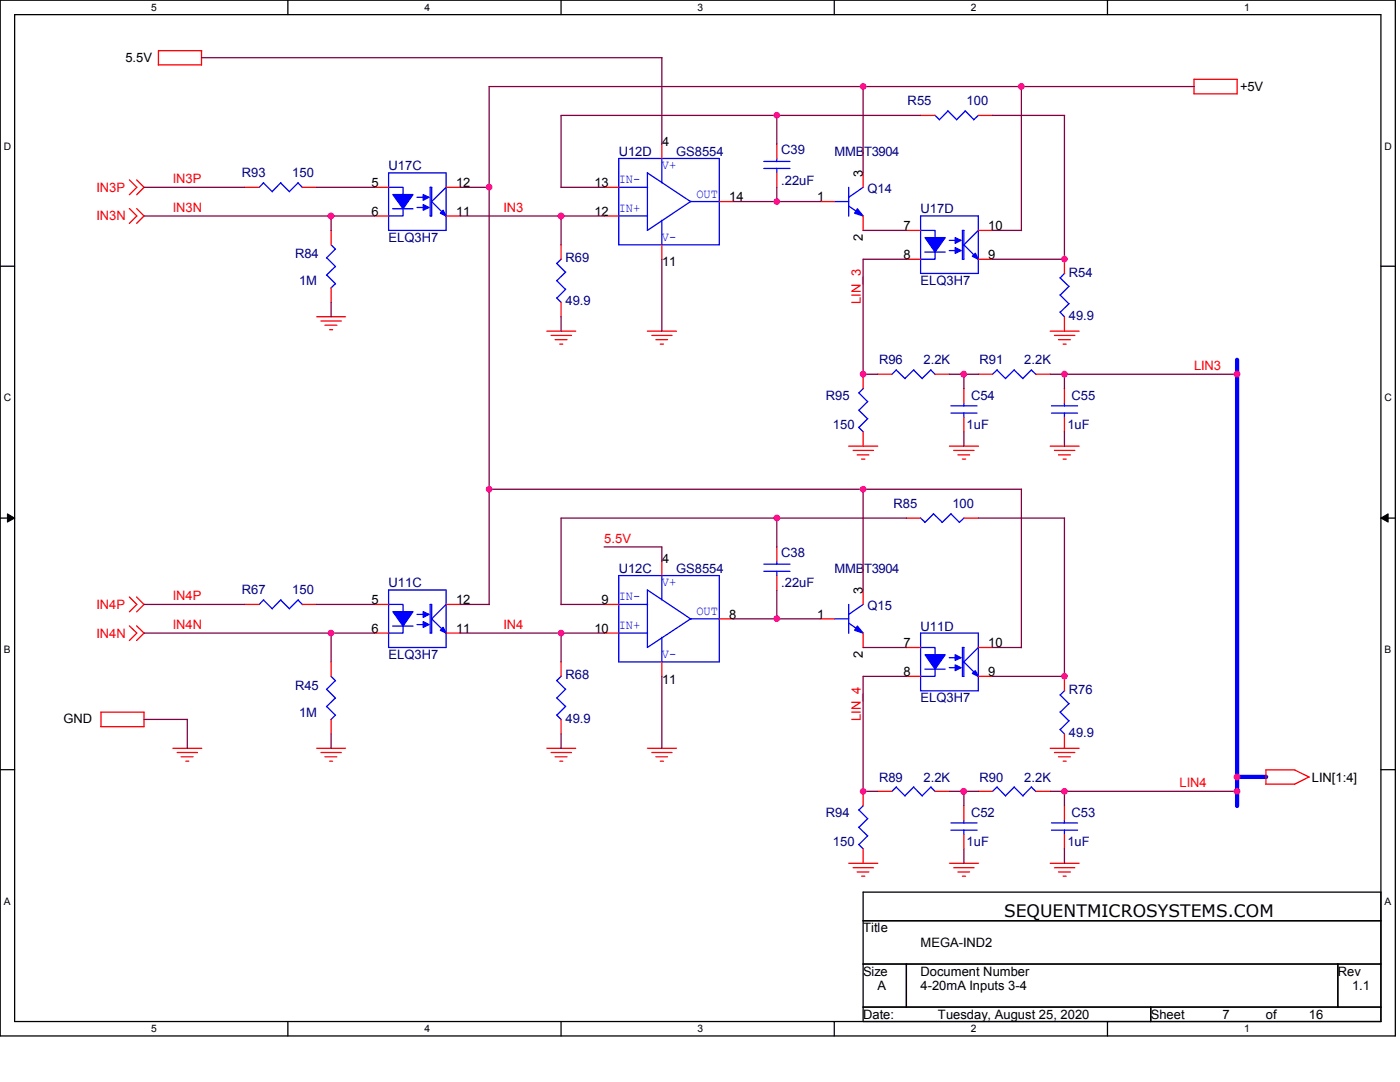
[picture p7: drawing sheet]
<svg xmlns="http://www.w3.org/2000/svg" width="279mm" height="216mm" viewBox="0 0 279 216" stroke-linecap="round" stroke-linejoin="round" font-family="sans-serif">
<path d="M0 0h278.5v206.7h-278.5zM2.9 2.9h272.7v200.9h-272.7z" fill="none" stroke="#000" stroke-width=".25"/>
<g fill="#fff">
<path d="M30.2 .3h1.1v2.3h-1.1z"/>
<path d="M30.2 204.1h1.1v2.3h-1.1z"/>
</g>
<path d="M57.4 0v2.9M57.4 203.8v2.9" fill="none" stroke="#000" stroke-width=".25"/>
<g fill="#fff">
<path d="M84.7 .3h1.1v2.3h-1.1z"/>
<path d="M84.7 204.1h1.1v2.3h-1.1z"/>
</g>
<path d="M112 0v2.9M112 203.8v2.9" fill="none" stroke="#000" stroke-width=".25"/>
<g fill="#fff">
<path d="M139.2 .3h1.1v2.3h-1.1z"/>
<path d="M139.2 204.1h1.1v2.3h-1.1z"/>
</g>
<path d="M166.5 0v2.9M166.5 203.8v2.9" fill="none" stroke="#000" stroke-width=".25"/>
<g fill="#fff">
<path d="M193.8 .3h1.1v2.3h-1.1z"/>
<path d="M193.8 204.1h1.1v2.3h-1.1z"/>
</g>
<path d="M221 0v2.9M221 203.8v2.9" fill="none" stroke="#000" stroke-width=".25"/>
<g fill="#fff">
<path d="M248.3 .3h1.1v2.3h-1.1z"/>
<path d="M248.3 204.1h1.1v2.3h-1.1z"/>
<path d="M.8 28h1.4v2.3h-1.4z"/>
<path d="M276.3 28h1.4v2.3h-1.4z"/>
<path d="M.8 78.2h1.4v2.3h-1.4z"/>
<path d="M276.3 78.2h1.4v2.3h-1.4z"/>
</g>
<path d="M0 53.1h2.9M275.6 53.1h2.9" fill="none" stroke="#000" stroke-width=".25"/>
<g fill="#fff">
<path d="M.8 128.5h1.3v2.2h-1.3z"/>
<path d="M276.3 128.5h1.3v2.2h-1.3z"/>
</g>
<path d="M0 103.4h2.9M275.6 103.4h2.9" fill="none" stroke="#000" stroke-width=".25"/>
<path d="M1.5 102.5l1.4 .9-1.4 .8zM275.6 103.4l1.4-.9v1.7z" fill="#000" stroke="#000" stroke-width=".2"/>
<g fill="#fff">
<path d="M.8 178.7h1.3v2.2h-1.3z"/>
<path d="M276.3 178.7h1.3v2.2h-1.3z"/>
</g>
<path d="M0 153.6h2.9M275.6 153.6h2.9M172.3 178h103.3v25.8h-103.3zM172.3 183.7h103.3M172.3 192.4h103.3M180.9 192.4v8.6M267 192.4v8.6M172.3 201h103.3M229.7 201v2.8" fill="none" stroke="#000" stroke-width=".25"/>
<g fill="none" stroke="#f00" stroke-width=".25">
<path d="M31.6 10.1h8.7M31.6 10.1v2.9M40.2 10.1v2.9h-8.6M238.3 18.7h8.6M238.3 15.8v2.9M238.3 15.8h8.6M246.9 15.8v3M25.8 35.9l1.5 1.5-1.5 1.5M27.3 35.9l1.4 1.5-1.4 1.5M48.9 37.4h2.8M60.3 37.4h2.9M74.7 37.4h2.9"/>
<path d="M89 37.4h2.9M120.6 37.4h2.9M132.1 28.7v2.9M155 28.7v2.9M155 34.5v2.9M172.3 34.5v2.9M183.7 23h2.9M195.2 23h2.9M25.8 41.6l1.5 1.5-1.5 1.5M27.3 41.6l1.4 1.5-1.4 1.5M66.1 46v2.9M66.1 57.4v2.9"/>
<path d="M74.7 43.1h2.9M89 43.1h2.9M112 48.9v2.8M120.6 43.1h2.9M132.1 48.9v2.8M143.6 40.2h2.8M163.7 40.2h2.8M172.3 43.1v2.9M180.9 46h2.8M180.9 51.7h2.8M195.2 46h2.9M195.2 51.7h2.9"/>
<path d="M212.4 51.7v2.9M63.2 63.2h5.8M64.1 64.1h4M64.9 64.9h2.3M65.8 65.8h.6M109.1 66.1h5.8M110 66.9h4M110.8 67.8h2.4M111.7 68.7h.6M112 60.3v2.9M129.2 66.1h5.8M130.1 66.9h4"/>
<path d="M130.9 67.8h2.3M131.8 68.7h.6M172.3 74.7v2.9M175.1 74.7h2.9M186.6 74.7h2.9M192.4 77.6v2.8M195.2 74.7h2.9M206.7 74.7h2.9M209.6 66.1h5.7M210.4 66.9h4.1M211.2 67.8h2.4M212.2 68.7h.6"/>
<path d="M212.4 63.2v2.9M212.4 77.6v2.8M169.4 89h5.8M170.3 89.9h4M171.1 90.8h2.3M172 91.6h.6M172.3 86.1v2.9M189.5 89h5.8M190.3 89.9h4.1M191.2 90.8h2.3M192.1 91.6h.6M192.4 83.3v2.8"/>
<path d="M209.6 89h5.7M210.4 89.9h4.1M211.2 90.8h2.4M212.2 91.6h.6M212.4 83.3v2.8M25.8 119.1l1.5 1.5-1.5 1.5M27.3 119.1l1.4 1.5-1.4 1.5M132.1 112v2.9M155 109.1v2.9M155 114.9v2.8M172.3 117.7v2.9M180.9 103.4h2.8"/>
<path d="M192.4 103.4h2.8M25.8 124.9l1.5 1.4-1.5 1.5M27.3 124.9l1.4 1.4-1.4 1.5M48.9 120.6h2.8M60.3 120.6h2.9M66.1 132.1v2.9M74.7 120.6h2.9M74.7 126.3h2.9M89 120.6h2.9M89 126.3h2.9M112 132.1v2.9M120.6 120.6h2.9"/>
<path d="M120.6 126.3h2.9M132.1 132.1v2.9M143.6 123.5h2.8M163.7 123.5h2.8M172.3 126.3v2.9M180.9 129.2h2.8M180.9 135h2.8M195.2 129.2h2.9M195.2 135h2.9M212.4 135v2.8M20.1 145h8.6M28.7 142.1v2.9"/>
<path d="M28.8 142.1h-8.6v2.9M34.5 149.3h5.8M35.3 150.2h4.1M36.2 151h2.3M37.1 151.9h.6M63.2 149.3h5.8M64.1 150.2h4M64.9 151h2.3M65.8 151.9h.6M66.1 143.6v2.8M109.1 149.3h5.8M110 150.2h4"/>
<path d="M110.8 151h2.4M111.7 151.9h.6M112 143.6v2.8M129.2 149.3h5.8M130.1 150.2h4M130.9 151h2.3M131.8 151.9h.6M172.3 157.9v2.9M175.1 157.9h2.9M186.6 157.9h2.9M195.2 157.9h2.9M206.7 157.9h2.9"/>
<path d="M209.6 149.3h5.7M210.4 150.2h4.1M211.2 151h2.4M212.2 151.9h.6M212.4 146.4v2.9M252.6 156.5h5.8M252.6 153.6v2.9M252.6 153.6h5.8M258.4 153.6l2.9 1.5M261.2 155l-2.9 1.5M169.4 172.3h5.8M170.3 173.1h4"/>
<path d="M171.1 174h2.3M172 174.8h.6M172.3 169.4v2.9M189.5 172.3h5.8M190.3 173.1h4.1M191.2 174h2.3M192.1 174.8h.6M192.4 160.8v2.9M192.4 166.5v2.9M209.6 172.3h5.7M210.4 173.1h4.1M211.2 174h2.4"/>
<path d="M212.2 174.8h.6M212.4 160.8v2.9M212.4 166.5v2.9"/>
</g>
<g fill="none" stroke="#00f" stroke-width=".25">
<path d="M52.6 36.5l1.8 1.8M52.6 36.4l-.9 1M54.3 38.2l1.7-1.8 1.8 1.9M59.5 36.5l.9 .9M59.5 36.4l-1.8 1.8M77.6 37.4h2.8v5.7h-2.8M77.6 34.5h11.4v11.5h-11.4zM83.2 39.4h2.4M85.9 37.4h.2v5.7h-.2zM89 37.4l-2.9 2.9M123.5 37.4h5.7M123.5 31.6h20.1v17.3h-20.1z"/>
<path d="M129.2 34.5l8.7 5.8M129.2 34.5v11.5l8.7-5.8M132.1 31.6v4.9M152.4 33.6h5.2M152.4 32.2h5.2M155 31.6v.7M155 33.6v.9M169.4 37.4v5.7M172.3 37.4l-3 2M186.6 23l.9 .9M189.1 22.1l1.8 1.8M189.2 22.1l-1.7 1.8"/>
<path d="M192.6 22.1l1.7 1.8 .9-.9M192.7 22.1l-1.8 1.8M65.2 51.4l1.8 1.8M65.2 54.9l1.8 1.7M66.1 48.9l.9 .8M66.9 49.7l-1.7 1.8M66.9 53.2l-1.7 1.7M66.9 56.6l-.9 .9M78.4 41.7h4M83.2 41.4h2.4M86.1 40.2l2.9 2.9M111.1 59.4l.9 .9"/>
<path d="M111.1 56l1.8 1.7M111.1 52.5l1.8 1.8M112 51.7l-.9 .9M112.9 57.7l-1.8 1.8M112.9 54.3l-1.8 1.7M123.5 43.1h5.7M132.1 43.9v5M137.8 40.2h5.8M166.5 40.2h2.9M169.4 41.1l2.9 2M183.7 46h2.9v5.7h-2.9M183.7 43.1h11.5v11.5h-11.5z"/>
<path d="M184.6 50.3h4M189.4 48h2.4M189.4 50h2.4M192.1 46h.3v5.7h-.3zM192.3 48.8l2.9 2.9M195.2 46l-2.9 2.9M211.5 58.8l1.8 1.8M211.5 55.4l1.9 1.7-1.8 1.8M212.5 54.5l-.9 1M171.4 78.4l1.7 1.7M172.3 77.5l-.9 .9M178.9 73.8l1.7 1.8"/>
<path d="M178.9 73.8l-.9 .9M182.3 73.8l1.8 1.8M182.4 73.8l-1.8 1.7M185.8 73.8l.8 .9M185.8 73.8l-1.8 1.7M199 73.8l1.7 1.8M199 73.8l-.9 .9M202.4 73.8l1.8 1.8M202.4 73.8l-1.7 1.7M205.8 73.8l1 .9M205.9 73.8l-1.8 1.7M211.5 62.3l.9 .9"/>
<path d="M213.4 60.6l-1.8 1.7M171.4 85.3l.9 .8M171.4 81.8l1.7 1.8M173.2 83.5l-1.8 1.8M173.2 80.1l-1.8 1.8M189.8 82.4h5.2M189.8 81h5.2M192.4 80.4v.6M192.4 82.4v.9M209.8 82.4h5.3M209.8 81h5.3M212.4 80.4v.6"/>
<path d="M212.4 82.4v.9M52.6 119.7l1.8 1.8M52.6 119.7l-.9 .9M56 119.7l1.8 1.8M56 119.7l-1.7 1.8M59.5 119.7l.9 .9M59.5 119.7l-1.8 1.8M77.6 117.7h11.4v11.5h-11.4zM123.5 114.9h20.1v17.2h-20.1zM129.2 117.7v11.5l8.7-5.8M129.2 117.7l8.7 5.8M132.1 114.8v4.9"/>
<path d="M152.4 114h5.2M152.4 112.6h5.2M155 112v.6M155 114v.9M183.7 103.3l.9 .9M186.3 102.5l1.7 1.7M186.3 102.5l-1.7 1.8M189.7 102.5l1.8 1.7M189.8 102.5l-1.8 1.8M192.4 103.4l-1 .9M65.2 137.5l1.8 1.8M66.1 135l.9 .8"/>
<path d="M66.9 135.8l-1.7 1.8M66.9 139.3l-1.7 1.7M77.6 120.6h2.8v5.7h-2.8M78.4 124.9h4M83.2 122.6h2.4M83.2 124.6h2.4M85.9 120.6h.2v5.7h-.2zM86.1 123.4l2.9 2.9M89 120.6l-2.9 2.9M111.1 139.2l1.8 1.8M111.1 135.8l1.8 1.7M112 134.9l-.9 .9"/>
<path d="M112.9 137.5l-1.8 1.8M123.5 120.6h5.7M123.5 126.3h5.7M132.1 127.2v4.9M137.8 123.5h5.8M166.5 123.5h2.9M169.4 120.6v5.8M169.4 124.3l2.9 2.1M172.3 120.6l-3 2M183.7 129.2h2.9v5.8h-2.9M183.7 126.3h11.5v11.5h-11.5zM184.6 133.5h4"/>
<path d="M189.4 131.2h2.4M189.4 133.2h2.4M192.1 129.2h.3v5.8h-.3zM192.3 132l2.9 3M195.2 129.2l-2.9 2.9M211.5 138.6l1.9 1.8-1.8 1.7M212.5 137.8l-.9 .9M65.2 141l1.8 1.7M66.9 142.7l-.9 .9M111.1 142.7l.9 .9M112.9 140.9l-1.8 1.8M178.9 157.1l1.7 1.7"/>
<path d="M178.9 157l-.9 .9M182.3 157.1l1.8 1.7M182.4 157l-1.8 1.8M185.8 157.1l.8 .8M185.8 157l-1.8 1.8M199 157.1l1.7 1.7M199 157l-.9 .9M202.4 157.1l1.8 1.7M202.4 157l-1.7 1.8M205.8 157.1l1 .8M205.9 157l-1.8 1.8M211.5 145.5l.9 .9"/>
<path d="M211.5 142.1l1.8 1.7M213.4 143.8l-1.8 1.8M171.4 168.5l.9 .9M171.4 165.1l1.7 1.7M171.4 161.6l1.7 1.8M172.3 160.7l-.9 .9M173.2 166.8l-1.8 1.7M173.2 163.3l-1.8 1.8M189.8 165.7h5.2M189.8 164.2h5.2M192.4 163.7v.6M192.4 165.6v.9"/>
<path d="M209.8 165.7h5.3M209.8 164.2h5.3M212.4 163.7v.6M212.4 165.6v.9"/>
</g>
<g fill="#00f" stroke="#00f" stroke-width=".25">
<path d="M171.1 41.7l1.2 1.4-1.7-.6z"/>
<path d="M171.1 124.9l1.2 1.4-1.7-.5z"/>
<path d="M88.4 42l.6 1.1-1.1-.6z" fill-rule="evenodd"/>
<path d="M84.5 38.8l1.1 .6-1.1 .6z" fill-rule="evenodd"/>
<path d="M84.5 40.8l1.1 .6-1.1 .6z" fill-rule="evenodd"/>
<path d="M78.4 38.8h4l-2 2.9z" fill-rule="evenodd"/>
<path d="M88.4 125.2l.6 1.1-1.1-.5z" fill-rule="evenodd"/>
<path d="M84.5 122l1.1 .6-1.1 .6z" fill-rule="evenodd"/>
<path d="M84.5 124l1.1 .6-1.1 .6z" fill-rule="evenodd"/>
<path d="M78.4 122h4l-2 2.9z" fill-rule="evenodd"/>
<path d="M194.6 50.5l.6 1.2-1.1-.6z" fill-rule="evenodd"/>
<path d="M190.6 47.4l1.2 .6-1.2 .6z" fill-rule="evenodd"/>
<path d="M190.6 49.4l1.2 .6-1.2 .5z" fill-rule="evenodd"/>
<path d="M184.6 47.4h4l-2 2.9z" fill-rule="evenodd"/>
<path d="M194.1 134.4l.5-.6 .6 1.2z" fill-rule="evenodd"/>
<path d="M190.6 130.6l1.2 .6-1.2 .6z" fill-rule="evenodd"/>
<path d="M190.6 132.7l1.2 .5-1.2 .6z" fill-rule="evenodd"/>
<path d="M184.6 130.6h4l-2 2.9z" fill-rule="evenodd"/>
</g>
<path d="M246.9 71.8v89M246.9 155h5.8" fill="none" stroke="#00f" stroke-width=".85"/>
<g fill="none" stroke="#800040" stroke-width=".25">
<path d="M40.2 11.5h91.9M132.1 11.5v17.3M172.3 17.3v17.2M203.8 17.3v28.7M238.3 17.3h-140.7v103.3M28.7 37.4h20.2M63.2 37.4h11.5M91.9 37.4h5.8M112 37.4h8.6M155 23v5.8M155 37.4v2.9M183.8 23h-71.8v14.4"/>
<path d="M198.1 23h14.4M212.4 23v28.8M28.7 43.1h46M66.1 43.1v2.9M91.9 43.1h28.7M112 43.1v5.8M132.1 51.7v14.4M146.4 40.2h17.3M172.3 46h8.6M180.9 51.7h-8.6v23M198.1 51.7h14.4M198.1 46h5.8"/>
<path d="M66.1 60.3v2.9M112 63.2v2.9M172.3 74.7h2.9M189.5 74.7h5.8M192.4 74.7v2.9M209.6 74.7h37.3M212.4 74.7v2.9M97.6 97.6h106.3M172.3 97.6v20.2M192.4 86.1v3M203.8 97.6v31.6M212.4 86.1v3"/>
<path d="M120.6 109.1h11.5v2.9M155 103.4v5.8M155 117.7v5.8M180.9 103.4h-68.9v17.2M195.2 103.4h17.3M212.4 103.4v31.6M28.7 120.6h20.2M28.7 126.3h46M63.2 120.6h11.5M66.1 126.3v5.8M91.9 120.6h5.8M91.9 126.3h28.7"/>
<path d="M112 120.6h8.6M112 126.3v5.8M132.1 135v14.4M146.4 123.5h17.3M172.3 129.2h8.6M180.9 135h-8.6v22.9M198.1 129.2h5.8M198.1 135h14.4M28.7 143.6h8.7M37.4 143.6v5.8M66.1 146.4v3M112 146.4v3"/>
<path d="M172.3 157.9h2.9M189.5 157.9h5.8M192.4 157.9v2.9M209.6 157.9h37.3M212.4 157.9v2.9M192.4 169.4v2.9M212.4 169.4v2.9"/>
</g>
<g fill="#f0f" stroke="#f0f" stroke-width=".25">
<circle cx="192.3" cy="157.9" r=".55"/>
<circle cx="172.2" cy="17.3" r=".56"/>
<circle cx="212.4" cy="157.9" r=".55"/>
<circle cx="97.6" cy="97.6" r=".55"/>
<circle cx="155" cy="103.4" r=".56"/>
<circle cx="112" cy="43.1" r=".55"/>
<circle cx="66" cy="126.3" r=".55"/>
<circle cx="155" cy="23" r=".55"/>
<circle cx="112" cy="126.3" r=".55"/>
<circle cx="212.4" cy="51.7" r=".55"/>
<circle cx="192.3" cy="74.7" r=".56"/>
<circle cx="172.3" cy="97.6" r=".55"/>
<circle cx="66" cy="43.1" r=".55"/>
<circle cx="97.6" cy="37.3" r=".55"/>
<circle cx="172.3" cy="157.9" r=".55"/>
<circle cx="172.2" cy="74.7" r=".56"/>
<circle cx="212.4" cy="74.7" r=".56"/>
<circle cx="212.4" cy="134.9" r=".55"/>
<circle cx="155" cy="123.4" r=".55"/>
<circle cx="203.8" cy="17.3" r=".57"/>
<circle cx="155" cy="40.2" r=".55"/>
<circle cx="246.9" cy="155" r=".56"/>
<circle cx="246.9" cy="157.9" r=".56"/>
<circle cx="246.9" cy="74.7" r=".57"/>
</g>
<text font-size="3.4" x="200.4" y="182.9">SEQUENTMICROSYSTEMS.COM</text>
<g font-size="2.6">
<text x="25" y="12.4">5.5V</text>
<text x="247.5" y="18.2">+5V</text>
<text x="132.1" y="29.1">4</text>
<text x="172.2" y="35.4" transform="rotate(-90 172.2 35.4)">3</text>
<text x="74.1" y="37.3">5</text>
<text x="91" y="37.3">12</text>
<text x="118.6" y="37.3">13</text>
<text x="145.5" y="40.2">14</text>
<text x="163.1" y="40.2">1</text>
<text x="74.1" y="43.1">6</text>
<text x="91" y="43.1">11</text>
<text x="118.6" y="43.1">12</text>
<text x="180.3" y="45.9">7</text>
<text x="197.2" y="45.9">10</text>
<text x="132.1" y="53.2">11</text>
<text x="172.2" y="48.1" transform="rotate(-90 172.2 48.1)">2</text>
<text x="180.3" y="51.7">8</text>
<text x="197.2" y="51.7">9</text>
<text x="132.1" y="112.3">4</text>
<text x="172.2" y="118.6" transform="rotate(-90 172.2 118.6)">3</text>
<text x="74.1" y="120.6">5</text>
<text x="91" y="120.6">12</text>
<text x="120.1" y="120.6">9</text>
<text x="145.5" y="123.4">8</text>
<text x="163.1" y="123.4">1</text>
<text x="74.1" y="126.3">6</text>
<text x="91" y="126.3">11</text>
<text x="118.6" y="126.3">10</text>
<text x="172.2" y="131.3" transform="rotate(-90 172.2 131.3)">2</text>
<text x="180.3" y="129.2">7</text>
<text x="197.2" y="129.2">10</text>
<text x="132.1" y="136.4">11</text>
<text x="180.3" y="134.9">8</text>
<text x="197.2" y="134.9">9</text>
<text x="12.7" y="144.2">GND</text>
<text x="261.8" y="156">LIN[1:4]</text>
<text x="172.3" y="186.1">Title</text>
<text x="183.7" y="188.9">MEGA-IND2</text>
<text x="172.3" y="194.7">Size</text>
<text x="175.1" y="197.6">A</text>
<text x="183.7" y="197.6">4-20mA Inputs 3-4</text>
<text x="183.7" y="194.7">Document Number</text>
<text x="267" y="194.7">Rev</text>
<text x="269.8" y="197.6">1.1</text>
<text x="172.3" y="203.3">Date:</text>
<text x="187.2" y="203.3">Tuesday, August 25, 2020</text>
<text x="229.7" y="203.3">Sheet</text>
<text x="244" y="203.3">7</text>
<text x="252.6" y="203.3">of</text>
<text x="261.2" y="203.3">16</text>
</g>
<g font-size="2.6" fill="#000080">
<text x="181.1" y="21">R55</text>
<text x="192.9" y="21">100</text>
<text x="48.3" y="35.4">R93</text>
<text x="58.3" y="35.4">150</text>
<text x="77.6" y="34">U17C</text>
<text x="123.5" y="31.1">U12D</text>
<text x="135" y="31.1">GS8554</text>
<text x="155.9" y="30.8">C39</text>
<text x="166.5" y="31.1">MMB</text>
<text x="172.5" y="31.1">T3904</text>
<text x="155.9" y="36.8">.22uF</text>
<text x="173.1" y="38.5">Q14</text>
<text x="183.7" y="42.5">U17D</text>
<text x="58.9" y="51.5">R84</text>
<text x="77.6" y="48.3">ELQ3H7</text>
<text x="112.9" y="52.3">R69</text>
<text x="59.7" y="56.9">1M</text>
<text x="183.7" y="56.9">ELQ3H7</text>
<text x="213.3" y="55.2">R54</text>
<text x="112.9" y="60.9">49.9</text>
<text x="213.3" y="63.8">49.9</text>
<text x="175.4" y="72.7">R96</text>
<text x="184.3" y="72.7">2.2K</text>
<text x="195.5" y="72.7">R91</text>
<text x="204.4" y="72.7">2.2K</text>
<text x="164.8" y="79.9">R95</text>
<text x="193.8" y="79.9">C54</text>
<text x="213.9" y="79.9">C55</text>
<text x="166.2" y="85.6">150</text>
<text x="192.9" y="85.6">1uF</text>
<text x="213" y="85.6">1uF</text>
<text x="178.3" y="101.4">R85</text>
<text x="190.1" y="101.4">100</text>
<text x="155.9" y="111.2">C38</text>
<text x="48.3" y="118.6">R67</text>
<text x="58.3" y="118.6">150</text>
<text x="77.6" y="117.2">U11C</text>
<text x="123.5" y="114.3">U12C</text>
<text x="135" y="114.3">GS8554</text>
<text x="155.9" y="117.2">.22uF</text>
<text x="166.5" y="114.3">MMB</text>
<text x="172.5" y="114.3">T3904</text>
<text x="173.1" y="121.8">Q15</text>
<text x="183.7" y="125.8">U11D</text>
<text x="77.6" y="131.5">ELQ3H7</text>
<text x="58.9" y="137.6">R45</text>
<text x="112.9" y="135.6">R68</text>
<text x="59.7" y="143">1M</text>
<text x="183.7" y="140.2">ELQ3H7</text>
<text x="213.3" y="138.4">R76</text>
<text x="112.9" y="144.2">49.9</text>
<text x="213.3" y="147">49.9</text>
<text x="175.4" y="156">R89</text>
<text x="184.3" y="156">2.2K</text>
<text x="195.5" y="156">R90</text>
<text x="204.4" y="156">2.2K</text>
<text x="164.8" y="163.1">R94</text>
<text x="193.8" y="163.1">C52</text>
<text x="213.9" y="163.1">C53</text>
<text x="166.2" y="168.9">150</text>
<text x="192.9" y="168.9">1uF</text>
<text x="213" y="168.9">1uF</text>
</g>
<g font-size="2.6" fill="#00f">
<text x="132.1" y="33.7">V+</text>
<text x="123.5" y="36.6">IN-</text>
<text x="139" y="39.5">OUT</text>
<text x="123.5" y="42.3">IN+</text>
<text x="132.1" y="48">V-</text>
<text x="123.5" y="119.8">IN-</text>
<text x="132.1" y="116.9">V+</text>
<text x="123.5" y="125.6">IN+</text>
<text x="139" y="122.7">OUT</text>
<text x="132.1" y="131.3">V-</text>
</g>
<g font-size="2.6" fill="#f00">
<text x="19.3" y="38.3">IN3P</text>
<text x="34.5" y="36.5">IN3P</text>
<text x="19.3" y="44">IN3N</text>
<text x="34.5" y="42.3">IN3N</text>
<text x="100.5" y="42.3">IN3</text>
<text x="171.8" y="60.6" transform="rotate(-90 171.8 60.6)">LIN_3</text>
<text x="238.3" y="73.8">LIN3</text>
<text x="120.6" y="108.3">5.5V</text>
<text x="34.5" y="119.8">IN4P</text>
<text x="19.3" y="121.5">IN4P</text>
<text x="34.5" y="125.5">IN4N</text>
<text x="100.5" y="125.5">IN4</text>
<text x="19.3" y="127.3">IN4N</text>
<text x="171.8" y="143.8" transform="rotate(-90 171.8 143.8)">LIN_4</text>
<text x="235.4" y="157.1">LIN4</text>
</g>
<g font-size="2">
<text x="30.2" y="2.2">5</text>
<text x="84.7" y="2.2">4</text>
<text x="139.2" y="2.2">3</text>
<text x="193.7" y="2.2">2</text>
<text x="248.3" y="2.2">1</text>
<text x=".8" y="29.9">D</text>
<text x="276.3" y="29.9">D</text>
<text x=".8" y="80.1">C</text>
<text x="276.3" y="80.1">C</text>
<text x=".8" y="130.3">B</text>
<text x="276.3" y="130.3">B</text>
<text x=".8" y="180.5">A</text>
<text x="276.3" y="180.5">A</text>
<text x="30.2" y="206">5</text>
<text x="84.7" y="206">4</text>
<text x="139.2" y="206">3</text>
<text x="193.7" y="206">2</text>
<text x="248.3" y="206">1</text>
</g>
</svg>
